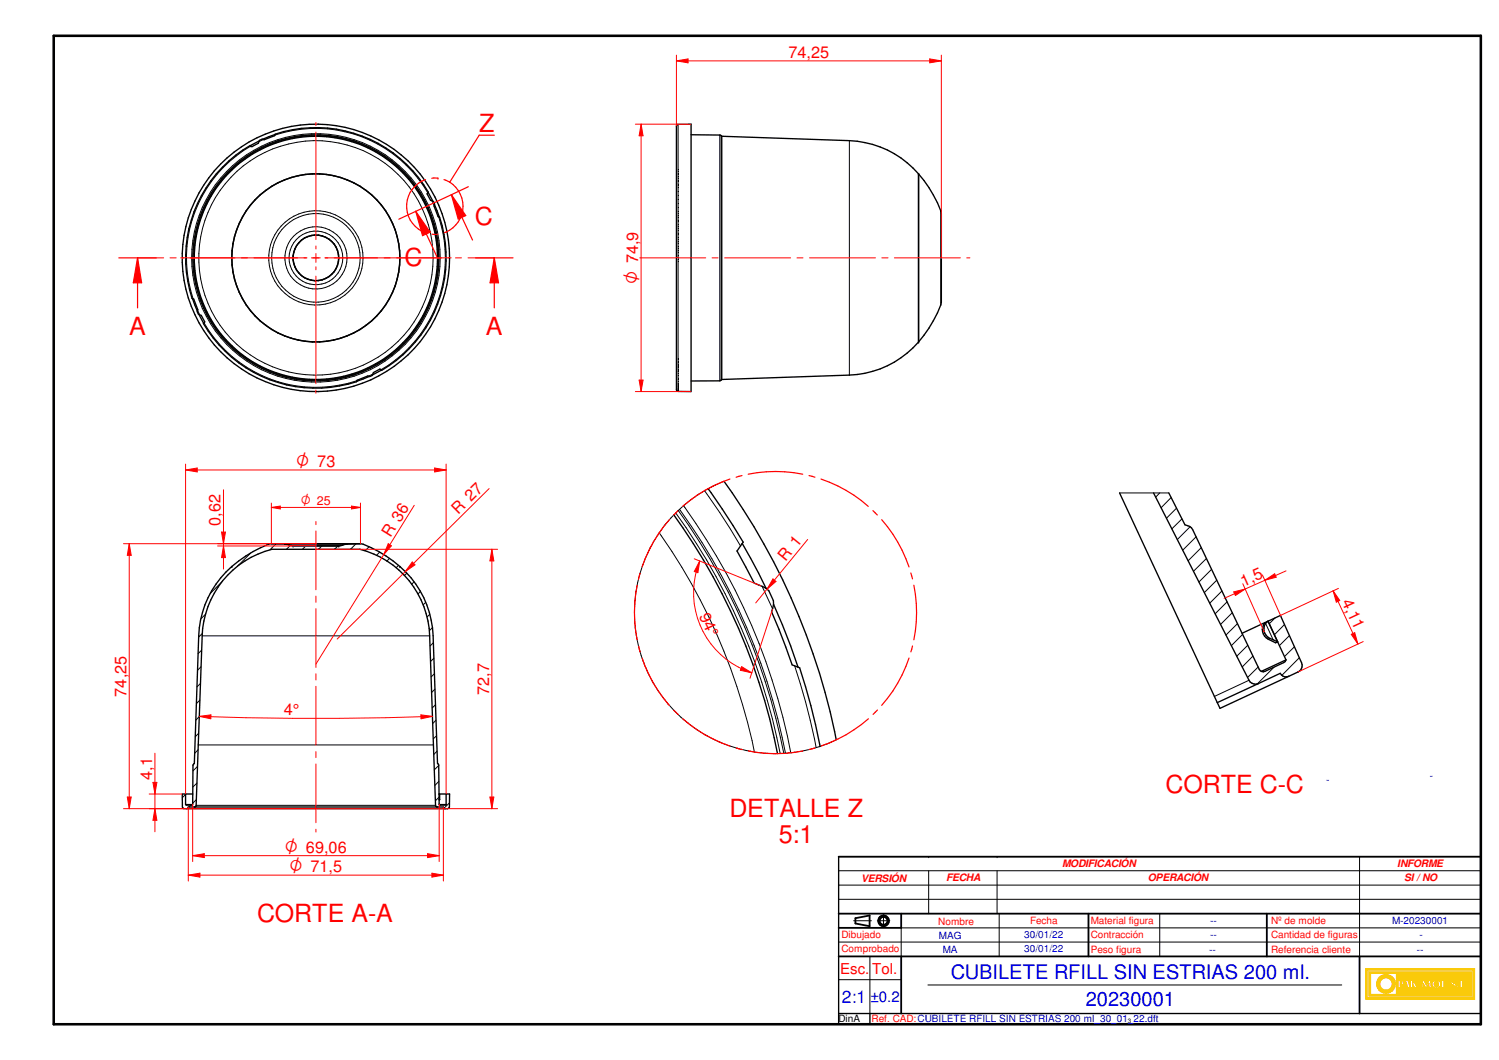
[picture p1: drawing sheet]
<svg xmlns="http://www.w3.org/2000/svg" width="420mm" height="297mm" viewBox="0 0 420 297" stroke-linecap="round" stroke-linejoin="round" font-family="sans-serif">
<path d="M15.1 10h400v277h-400z" fill="none" stroke="#000" stroke-width=".72"/>
<g fill="none" stroke="#000" stroke-width=".51">
<path d="M235.1 256h180M239.8 257.3v1.5M243.7 256.5v3M355.1 256v12M235.1 268h180M235.1 260h17.5M381.1 268v16"/>
<circle cx="247.7" cy="258" r="1.51"/>
<circle cx="247.7" cy="258.1" r="1.12"/>
</g>
<path d="M235.1 240.1v46.9h180v-46.9M235.1 284h180M243.8 284v3" fill="none" stroke="#000" stroke-width=".38"/>
<g fill="none" stroke="#000" stroke-width=".28">
<path d="M235.1 252h180M239.3 258h5M245.9 258h3.5M247.6 256.3v3.5M260.3 244v12M279.5 244v12M280.1 256v12M325.1 256v12M381.1 240.1v27.9M235.1 274.5h17.5M235.1 264h180M252.6 260v8"/>
<path d="M260.1 276h116"/>
</g>
<g fill="#faca0a">
<path d="M382.8 271.4v8.6h30.5v-8.6zM383.2 271.9h29.7v7.7h-29.7z" fill-rule="evenodd"/>
<path d="M383.7 272.3v6.8h28.7v-6.8zM408.2 276.5a.3 .3 0 0 1 .6 0 .3 .3 0 0 1-.6 0zM409.3 274.7h.6v1.9h.8v.2h-1.4zM411 276.4l.3-.1 .1 .4-.4 .1zM384.2 272.8h7.2v5.8h-7.2zM391.9 274.7h.9a.67 .67 0 0 1 .7 .9 .67 .67 0 0 1-1 .4v.8h-.6zM394.1 274.7h.5l.6 2.1h-.6l-.1-.4h-.6l-.2 .4h-.2zM395.3 274.7h.6v1l.8-1h.2l-.5 .7 .8 1.4h-.7l-.4-.9-.2 .9h-.6zM397.3 275.6h.7v.2h-.7zM398.8 274.7h.3l.7 1.4 .8-1.4h.3l.3 2.1h-.7v-1.3l-.7 1.3h-.2l-.7-1.2v1.2h-.5zM401.6 275.2a1.22 1.22 0 0 1 1.8-.3 1.22 1.22 0 0 1 0 1.8 1.22 1.22 0 0 1-1.8-.3l-.2-.4zM404.1 274.7h.6v1.9h.8v.2h-1.4zM406.7 275a.74 .74 0 0 1 .8-.3 .74 .74 0 0 1 .5 .6l-.2 .1a.37 .37 0 0 0-.3-.5 .37 .37 0 0 0-.4 .4l.3 .1a.73 .73 0 0 1 .7 .8 .73 .73 0 0 1-.8 .7 .73 .73 0 0 1-.7-.8h.3a.37 .37 0 0 0 .2 .5 .37 .37 0 0 0 .5-.3l-.2-.2a.75 .75 0 0 1-.7-1.1z" fill-rule="evenodd"/>
</g>
<g fill="none" stroke="#faca0a" stroke-width=".28">
<path d="M391.9 274.7h.9a.6 .6 0 0 1 .7 .5 .6 .6 0 0 1-.6 .7l-.4 .1v.8h-.6zM392.7 276h.1M394.1 274.7h.5l.6 2.1h-.6l-.1-.4h-.6l-.2 .4h-.2zM395.3 274.7h.6v1l.8-1h.2l-.5 .7 .8 1.4h-.7l-.4-.9-.2 .9h-.6zM398.8 274.7h.3l.7 1.4 .8-1.4h.3l.3 2.1h-.7v-1.3l-.7 1.3h-.2l-.7-1.2v1.2h-.5zM406.9 276.3h.1M406.9 276.2v-.1h-.3a.73 .73 0 0 0 .5 .7 .73 .73 0 0 0 .8-.2M406.9 276.3l.1 .3h.3M407.3 276.6h.1M407.4 274.7h.1M407.4 275.4l-.3-.1a.37 .37 0 0 1 .4-.4 .37 .37 0 0 1 .3 .5l.2-.1v-.2a.73 .73 0 0 0-.8-.4 .73 .73 0 0 0-.6 .6l.2 .5 .9 .6M407.4 275.5h.1"/>
<path d="M407.4 275.5a.72 .72 0 0 1 .6 .4 .72 .72 0 0 1-.1 .7M407.7 276.4h.1M407.7 276.4l-.4 .2M407.9 276.6h.1"/>
<circle cx="402.7" cy="275.8" r="1.17"/>
</g>
<path d="M386.4 274.1a2.68 2.68 0 0 1 2.9-.9 2.68 2.68 0 0 1 1.8 2.4h-.9a1.72 1.72 0 0 0-2.6-1.4 1.72 1.72 0 0 0 0 3 1.72 1.72 0 0 0 2.6-1.4h.9a2.66 2.66 0 0 1-3.5 2.4 2.66 2.66 0 0 1-1.2-4.1z" fill-rule="evenodd" fill="#faca0a"/>
<path d="M386.6 273.9a2.68 2.68 0 0 1 2.8-.7 2.68 2.68 0 0 1 1.7 2.4h-.9a1.74 1.74 0 0 0-2.6-1.4 1.74 1.74 0 0 0 0 3 1.74 1.74 0 0 0 2.6-1.4h.9a2.66 2.66 0 0 1-3.7 2.3 2.66 2.66 0 0 1-.8-4.2z" fill="none" stroke="#faca0a" stroke-width=".28"/>
<path d="M392.5 275a.41 .41 0 0 1 .4 .4 .41 .41 0 0 1-.4 .4z" fill-rule="evenodd" fill="#faca0a"/>
<path d="M392.5 275a.41 .41 0 0 1 .4 .4 .41 .41 0 0 1-.4 .4z" fill="none" stroke="#faca0a" stroke-width=".28"/>
<path d="M394.2 275.3l.2 .8h-.5z" fill="#faca0a"/>
<path d="M394.2 275.3l.2 .8h-.5z" fill="none" stroke="#faca0a" stroke-width=".28"/>
<path d="M402.2 275.2a.76 .76 0 0 1 1 .1 .76 .76 0 0 1-.2 1.1 .61 .61 0 0 1-.7 .2 .61 .61 0 0 1-.3-.8z" fill-rule="evenodd" fill="#faca0a"/>
<path d="M382.8 271.4h30.5v8.6h-30.5zM383.2 271.9h29.7v7.7h-29.7zM383.7 272.3h28.7v6.8h-28.7zM384.2 272.8h7.2v5.8h-7.2zM397.3 275.6h.7v.2h-.7zM402.3 275a.79 .79 0 0 1 .9 .8 .79 .79 0 0 1-.9 .8 1.04 1.04 0 0 1 0-1.6zM404.1 274.7h.6v1.9h.8v.2h-1.4zM408.3 276.4a.27 .27 0 0 1 .4 0 .27 .27 0 0 1-.2 .4zM409.3 274.7h.6v1.9h.8v.2h-1.4zM411 276.4l.3-.1 .1 .4-.4 .1z" fill="none" stroke="#faca0a" stroke-width=".28"/>
<path d="M235.1 240.1h180M239.8 258.8l3.9 .7M243.7 256.5l-3.9 .8M252.6 256v4M305.1 256v12M252.6 268v16" fill="none" stroke="#000" stroke-width=".51"/>
<g fill="none" stroke="#000" stroke-width=".28">
<path d="M73.8 39.1l-1.2 .6M77 37.8a36.2 36.2 0 0 1 42.9 16.3M190.1 34.9v74.6M201.7 37.8v68.9M202.1 38v68.5M238.1 39.4v65.7M70.3 40.9a36.3 36.3 0 0 0-16.2 42.9M121.1 56.3l.6 1.3M263.7 59.1v26.4M123 60.7a36.3 36.3 0 0 1-16.2 42.9M55.4 87l.6 1.2M57.2 90.5a36.2 36.2 0 0 0 42.9 16.2"/>
<path d="M104.5 104.9l-1.2 .5M190.1 109.6h.1M197.5 137.5a177.5 177.5 0 0 1 10.1 15.5M202.9 134.9a39.5 39.5 0 0 0-21.8 52.5 39.5 39.5 0 0 0 53.3 19.9M70.3 155l-3.8 3.7M76.1 152.4h24.9M77.3 152.4l-1.7 1.7M79.8 152.5h17.5M81 152.7h15.1M81.4 152.9l-1.1 1M85.7 153l-.9 .9M90.2 153l-.9 .9"/>
<path d="M94.7 153l-.9 .9M99.8 152.4l-1.6 1.5M103.5 153.2l-1.2 1.1M106.4 154.7l-.9 .9M109.2 156.5l-.8 .7M111.7 158.4l-.7 .7M184.8 149.3a162.8 162.8 0 0 1 26.6 61.4M189.4 143.7a171.5 171.5 0 0 1 29.3 67.5M190.1 143a171.9 171.9 0 0 1 29.6 68.1M190.4 142.7a172.2 172.2 0 0 1 29.8 68.4M191.6 141.7a174 174 0 0 1 30 69.2M56.7 178.2h63.7"/>
<path d="M56.7 177.5l-1 1M57.6 172.1l-1.3 1.3M62.2 163l-3.3 3.3M114 160.6l-.6 .7M116.1 163l-.7 .7M117.8 165.7l-.6 .8M119.3 168.8l-.7 .7M120.5 172.1l-.8 .8M121.2 175.9l-.9 .8M213.7 164.5l2.8 6.1M56 196.2l-.9 .9M56.2 191.5l-1 1"/>
<path d="M56.3 186.9l-.9 .9M56.5 182.2l-1 1M121.4 180.1l-.8 .9M121.6 184.4l-.9 1M121.7 188.8l-.8 .9M121.9 193.1l-.9 1M122.1 197.5l-1 .9M222.7 186.5a177.6 177.6 0 0 1 6.1 23M55.2 219.4l-1.2 1.2M55.4 214.8l-1.3 1.2M55.5 210.1l-.9 1M55.6 208.7h65.9"/>
<path d="M55.7 205.4l-1 1.1M55.9 200.8l-1 1M122.2 201.8l-.9 .9M122.4 206.2l-1 .9M122.5 210.5l-.9 .9M123 214.5l-1.3 1.2M123 218.9l-1.1 1.2M52 222.6l-.9 1M52.7 226.4l-.1 .2M53.5 225.6l-.6 .5M55 225.7h67.1M55.1 224.1l-1.1 1"/>
<path d="M123.1 223.4l-1.1 1M126 225l-1.6 1.5M235.1 248h180M235.1 244h180M235.1 240h180M260.3 240.1h.1M279.5 240.1h.1M243.8 268v16M252.6 260h162.5"/>
<circle cx="88.5" cy="72.3" r="34.4"/>
<circle cx="88.5" cy="72.3" r="12.4"/>
<circle cx="88.5" cy="72.3" r="13.2"/>
<circle cx="88.5" cy="72.3" r="34.3"/>
<circle cx="88.6" cy="72.3" r="32.8"/>
<circle cx="88.6" cy="72.3" r="7.5"/>
<circle cx="88.6" cy="72.3" r="8.7"/>
<circle cx="88.6" cy="72.3" r="34.8"/>
<circle cx="88.6" cy="72.3" r="34.5"/>
</g>
<g fill="none" stroke="#000" stroke-width=".38">
<path d="M72.7 39.5l-.3 .6-1.8 1-.4-.3M72.7 39.5l-2.5 1.3M73.6 39l-.9 .5M77.1 37.7l-3.5 1.3M77.1 37.7a36.1 36.1 0 0 1 42.9 16.2l-.3 .4 1 1.8 .7 .3M77.1 37.7l-.1 .3-3 1.2-.4-.2M189.6 35.1l.5-.3h3.6v74.9h-3.6l-.5-.3v-.2zM193.7 37.8h8l.6 .4M202.3 38.2v68.1M202.3 38.2l35.8 1.2a26.8 26.8 0 0 1 19.4 9.3M70.1 40.8a36.2 36.2 0 0 0-16.1 42.9M120 53.9l1.4 2.5"/>
<path d="M121.4 56.4l.4 .9M121.8 57.3l1.3 3.5M121.8 57.3l-.1 .4 1.1 3 .3 .1M257.5 48.7v47.1M257.5 48.7a32.5 32.5 0 0 1 6.4 11.1v25a33.1 33.1 0 0 1-6.4 11M123.1 60.8a36.1 36.1 0 0 1-16.2 42.9l-.4-.3-1.8 1-.3 .7M54 83.7l1.3 3.5M54 83.7l.3 .1 1.1 3-.1 .4M55.3 87.2l.4 .9M55.7 88.1l.7 .3 1 1.8-.3 .4M55.7 88.1l1.4 2.5M57.1 90.6l-.1 .1a36.3 36.3 0 0 0 43 16.1"/>
<path d="M257.5 95.8a27 27 0 0 1-19.4 9.3l-35.8 1.2M103.5 105.5l-3.5 1.3M103.5 105.5l-.4-.1-3 1.2-.1 .2M104.4 105.1l-.9 .4M106.9 103.7l-2.5 1.4M202.3 106.3l-.6 .4-8 .1M198.5 136.9l6.9 10.3 2.9 4.7-.3 .4M202.9 134.9a186.2 186.2 0 0 1 31.5 72.4M76.1 152.4h24.9M188.9 144.3a169.4 169.4 0 0 1 29 66.9M206.6 154.4l4.8 9 3.3 1.4M208 152.3l-1.4 2.1"/>
<path d="M208.1 152.3l4.5 8.3 2.1 4.2M214.7 164.8l.8 .8 1.3 2.7v1M216.8 169.3l4.8 11.7 2.1 5.9M216.8 169.4l-.5 2 2 5 3.7 9.9 2.1 .9a173.5 173.5 0 0 1 5.8 22M52 225.5h2M52 225.5h1.9M52 222.5v3M52.4 226.6l.4-.5h71.5l.4 .5M54 222.5h-2.9v3.6l.3 .4h74.3l.3-.4v-3.6h-2.9M54.5 226.1l.4-.2 .1-.2 1.7-47.5a25.8 25.8 0 0 1 19.5-24.3h24.7a25.8 25.8 0 0 1 19.5 24.3l1.7 47.5 .5 .4M123.1 224.1h.1M123.1 223.9l.1 .2"/>
<path d="M123.1 225.5h1.9M123.1 222.5h.1M123.2 222.5v1.6M125 225.5l-1.6 .1-.3-.3-.1-10.8-.4-.6-1.2-35.8a27.9 27.9 0 0 0-15.2-23.5l-2.2-1.1a9.8 9.8 0 0 0-8.5-.6l-13.3 .1-1.8-.4a9.6 9.6 0 0 0-7.3 .9 28.5 28.5 0 0 0-17.2 22.4l-1.4 38-.4 .6-.2 11M125 222.5v3"/>
<circle cx="88.5" cy="72.3" r="23.6"/>
<circle cx="88.5" cy="72.3" r="37.5"/>
<circle cx="88.5" cy="72.3" r="34.1"/>
<circle cx="88.5" cy="72.3" r="6.4"/>
</g>
<g fill="#000">
<circle cx="70.2" cy="40.8" r=".19"/>
<circle cx="257.5" cy="48.7" r=".19"/>
<circle cx="257.5" cy="95.8" r=".19"/>
<circle cx="65" cy="158.7" r=".19"/>
<circle cx="82.2" cy="153" r=".19"/>
<circle cx="94.9" cy="153" r=".19"/>
<circle cx="112.1" cy="158.7" r=".19"/>
</g>
<g fill="none" stroke="#f00" stroke-width=".28">
<path d="M88.6 34.3v.9M88.6 37v30.1M50.6 72.3h.9M53.3 72.3h30.1M85.2 72.3h.9M87.3 72.3h2.5M88.6 68.9v.9M88.6 71v2.5M88.6 74.8v.8M88.6 77.4v30.1M91 72.3h.9M93.7 72.3h30.1"/>
<path d="M125.6 72.3h.9M176.7 72.3h.8M179.3 72.3h18.5M199.6 72.3h1.7M203.1 72.3h18.5M223.4 72.3h1.7M226.9 72.3h18.5M247.2 72.3h1.7M250.7 72.3h18.5M271 72.3h.9M88.6 109.3v.9M41.8 226.6h46.8"/>
<path d="M41.8 222.5h9.3M43.4 226.6l.6 3.3h-1.1z"/>
</g>
<g fill="none" stroke="#f00" stroke-width=".34">
<path d="M204.6 134.2a39.5 39.5 0 0 0-13.3 7.7M208 133.3l-1.7 .4M209.7 132.9a38.7 38.7 0 0 1 15.3 0M226.8 133.3l1.6 .4M230.1 134.2a38.4 38.4 0 0 1 13.3 7.7M187.6 145.7a38.4 38.4 0 0 0-7.7 13.2M190 143.1l-1.2 1.3M244.7 143.1l1.2 1.2M247.1 145.6a39.5 39.5 0 0 1 7.7 13.3M178.6 164a38.7 38.7 0 0 0 0 15.3M179.4 160.6l-.4 1.7M255.3 160.6l.5 1.6"/>
<path d="M256.1 164a38.7 38.7 0 0 1 0 15.3M179 181.1l.4 1.6M180 184.4a38.5 38.5 0 0 0 7.6 13.3M188.8 199l1.3 1.2M245.9 199l-1.2 1.2M254.8 184.4a38.4 38.4 0 0 1-7.7 13.3M255.8 181l-.5 1.7M191.4 201.4a38.4 38.4 0 0 0 13.2 7.7M206.4 209.6l1.6 .5M209.8 210.4a38.7 38.7 0 0 0 15.2 0M228.5 209.6l-1.7 .4M243.4 201.4a38.5 38.5 0 0 1-13.2 7.6"/>
</g>
<path d="M43.4 226.6l.6 3.3h-1.1z" fill="#f00"/>
<path d="M42.9 219.2h1.1l-.6 3.3z" fill="none" stroke="#f00" stroke-width=".28"/>
<path d="M42.9 219.2h1.1l-.6 3.3z" fill="#f00"/>
<path d="M137.1 136.9l-42.6 42.2M88.6 146.1v.9M88.6 148.8v16.5M115.6 157.5l.7 .8-2.7 1.8zM88.6 167v1.8M88.6 170.6v16.4M88.6 188.8v1.7M88.6 192.3v16.5M43.4 211.1v22M88.6 210.6v1.7M88.6 214.1v16.4M88.6 232.4v.8" fill="none" stroke="#f00" stroke-width=".28"/>
<path d="M115.6 157.5l.7 .8-2.7 1.8z" fill="#f00"/>
<path d="M55.9 200.7l3.2-.4v1.1z" fill="none" stroke="#f00" stroke-width=".28"/>
<path d="M55.9 200.7l3.2-.4v1.1z" fill="#f00"/>
<path d="M118 200.3l3.2 .4-3.2 .7z" fill="none" stroke="#f00" stroke-width=".28"/>
<path d="M118 200.3l3.2 .4-3.2 .7z" fill="#f00"/>
<path d="M55.9 200.7a932.1 932.1 0 0 0 65.3 0M54 225.3v16.1M54 239.8l3.3-.6v1.1zM123.1 225.3v16.1" fill="none" stroke="#f00" stroke-width=".28"/>
<path d="M54 239.8l3.3-.6v1.1z" fill="#f00"/>
<path d="M119.8 239.2l3.3 .6-3.3 .5z" fill="none" stroke="#f00" stroke-width=".28"/>
<path d="M119.8 239.2l3.3 .6-3.3 .5z" fill="#f00"/>
<path d="M52 130v92.5M52 131.7l3.3-.6v1.1zM125 130v92.5M54 239.8h69.1" fill="none" stroke="#f00" stroke-width=".28"/>
<path d="M52 131.7l3.3-.6v1.1z" fill="#f00"/>
<path d="M121.8 131.1l3.2 .6-3.2 .5z" fill="none" stroke="#f00" stroke-width=".28"/>
<path d="M121.8 131.1l3.2 .6-3.2 .5z" fill="#f00"/>
<path d="M52 131.7h73M226.4 151.2l-14.6 17.8M216.7 162.2l.8 .7-2.5 2.2z" fill="none" stroke="#f00" stroke-width=".28"/>
<path d="M216.7 162.2l.8 .7-2.5 2.2z" fill="#f00"/>
<path d="M194.6 156.6l18.7 7.6M196.1 157.2l-.5 3.3-1-.4zM216.5 170.7l-6.3 19.4" fill="none" stroke="#f00" stroke-width=".28"/>
<path d="M196.1 157.2l-.5 3.3-1-.4z" fill="#f00"/>
<path d="M207.9 186.8l2.8 1.8-3.2-.8z" fill="none" stroke="#f00" stroke-width=".28"/>
<path d="M207.9 186.8l2.8 1.8-3.2-.8z" fill="#f00"/>
<path d="M196.1 157.2a23.6 23.6 0 0 0 14.6 31.4M348.3 163.6l6.1 13.5M353.9 161.1l5.2 11.7M354.5 162.6l2.8-1.8 .4 1z" fill="none" stroke="#f00" stroke-width=".28"/>
<g fill="none" stroke="#000" stroke-width=".28">
<path d="M313.8 138.1h13.8M325.1 138.1l-1.2 1.2M328.2 139.4l-2.8 2.9M329.8 142.4l-2.9 2.8M331.3 145.4l-2.8 2.8M333.6 147.6l-3.6 3.6M335.3 150.4l-3.8 3.8M336.7 153.5l-3.7 3.6M338.1 156.5l-3.6 3.6M339.6 159.6l-3.6 3.5M341.1 162.6l-3.5 3.5M342.5 165.6l-3.4 3.4"/>
<path d="M343.9 168.7l-3.3 3.3M345.4 171.7l-3.3 3.3M346.9 174.8l-3.3 3.2M348.3 177.8l-3.2 3.1M354.7 174.7l2.2 4.6M356 178.9l-.5 .2M357.4 173.1l-1.6 1.7M360 175l-2.8 2.9M361.4 178.1l-2.8 2.8M349.7 180.8l-3 3.1M350.1 190.6l-9.7 4.6M351.2 183.9l-3 3"/>
<path d="M352.7 186.9l-3 3M357.1 187l-4.7 4.6M362.8 181.2l-2.8 2.8M364.2 184.3l-4.9 4.9"/>
</g>
<g fill="none" stroke="#000" stroke-width=".38">
<path d="M313.8 138.1l27.4 58.8M323.3 138.1l26.8 52.5a2.07 2.07 0 0 0 2.6 1M327.6 138.1l4.5 9a2.64 2.64 0 0 1 2.2 1.3l18.7 39.2a1.23 1.23 0 0 0 1.6 .5l5.2-2.4 .7-.8M354.6 174.5a2.98 2.98 0 0 0 .9 4.6l2 1 .6-.2M354.6 174.5l-6.5 3M355.1 174.2a2.99 2.99 0 0 0-.7 3.1 2.99 2.99 0 0 0 2.5 2l1.2 .6M355.1 174.2l-.5 .3M355.4 174.1l3.5-1.6 5.9 13.2a1.97 1.97 0 0 1-1 2.6l-21.8 10.2-.8-1.6M355.4 174.1l2.7 5.8M355.4 174.1l-.3 .1M355.4 174.1l5.1 10.8M352.7 191.6l-11.5 5.3"/>
<path d="M360.5 184.9l-6.9 3.2M361.2 189.5a1.81 1.81 0 0 1-2.4-.8l-6.1 2.9"/>
</g>
<circle cx="355.4" cy="174.1" r=".19" fill="#000"/>
<path d="M354.5 162.6l2.8-1.8 .4 1z" fill="#f00"/>
<path d="M345.8 165.9l3.2-.8-2.7 1.8z" fill="none" stroke="#f00" stroke-width=".28"/>
<path d="M345.8 165.9l3.2-.8-2.7 1.8z" fill="#f00"/>
<path d="M360.5 160l-17.4 7.7M52.8 226.1v20.8M124.3 226.1v20.8M52.8 245.2l3.2-.5v1.1z" fill="none" stroke="#f00" stroke-width=".28"/>
<path d="M52.8 245.2l3.2-.5v1.1z" fill="#f00"/>
<path d="M121.1 244.7l3.2 .5-3.2 .6z" fill="none" stroke="#f00" stroke-width=".28"/>
<path d="M121.1 244.7l3.2 .5-3.2 .6z" fill="#f00"/>
<path d="M88.6 153.9h50.9M88.6 226.6h50.9M137.3 223.4h1.1l-.5 3.2zM52.8 245.2h71.5" fill="none" stroke="#f00" stroke-width=".28"/>
<path d="M137.3 223.4h1.1l-.5 3.2z" fill="#f00"/>
<path d="M137.9 153.9l.5 3.3h-1.1z" fill="none" stroke="#f00" stroke-width=".28"/>
<path d="M137.9 153.9l.5 3.3h-1.1z" fill="#f00"/>
<path d="M38.6 72.3h7.3M47.7 72.3h1.7M51.2 72.3h14.7M67.7 72.3h1.7M71.2 72.3h14.7M87.7 72.3h1.7M91.2 72.3h14.7M107.7 72.3h1.7M111.2 72.3h14.7M127.7 72.3h1.7M131.2 72.3h7.3M137.9 153.9v72.7" fill="none" stroke="#f00" stroke-width=".28"/>
<path d="M43.8 72.3h-5.2v14M133.3 72.3h5.2" fill="none" stroke="#f00" stroke-width=".34"/>
<path d="M38.6 72.3l1.1 6.9h-2.3z" fill="#f00"/>
<path d="M38.6 72.3l1.1 6.9h-2.3zM138.5 72.3v14" fill="none" stroke="#f00" stroke-width=".34"/>
<path d="M138.5 72.3l1.2 6.9h-2.3z" fill="#f00"/>
<path d="M119.3 50.3a7.9 7.9 0 0 0-5.3 7.5 7.9 7.9 0 0 0 5.3 7.4M122.8 49.9l-1.8 .1M129.8 57.8a7.9 7.9 0 0 1-5.3 7.4M33.3 72.3h5.3M121.1 65.6h1.7M138.5 72.3l1.2 6.9h-2.3zM138.5 72.3h5.3" fill="none" stroke="#f00" stroke-width=".34"/>
<circle cx="122.8" cy="49.9" r=".17" fill="#f00"/>
<path d="M138.5 37.9h-4.2l-8.2 13.2M124.4 50.3a7.8 7.8 0 0 1 5.4 7.5M126.5 54.6l-10 4.6 6 12.7" fill="none" stroke="#f00" stroke-width=".34"/>
<path d="M116.5 59.2l4.1 5.9-2.2 .9z" fill="#f00"/>
<path d="M116.5 59.2l4.1 5.9-2.2 .9zM126.5 54.6l5.9 12.7" fill="none" stroke="#f00" stroke-width=".34"/>
<path d="M126.5 54.6l4 5.8-2.1 1z" fill="#f00"/>
<path d="M116.5 59.2l-4.7 2.2M126.5 54.6l4 5.8-2.1 1zM131.3 52.3l-4.8 2.3" fill="none" stroke="#f00" stroke-width=".34"/>
<path d="M34.6 152.4h54M34.6 226.6h54M35.7 223.4h1.1l-.6 3.2z" fill="none" stroke="#f00" stroke-width=".28"/>
<path d="M35.7 223.4h1.1l-.6 3.2z" fill="#f00"/>
<path d="M36.2 152.4l.6 3.2h-1.1z" fill="none" stroke="#f00" stroke-width=".28"/>
<path d="M36.2 152.4l.6 3.2h-1.1z" fill="#f00"/>
<path d="M36.2 152.4v74.2M61 152.4h27.6M61 153h27.6M62.1 149.1h1.1l-.6 3.3z" fill="none" stroke="#f00" stroke-width=".28"/>
<path d="M62.1 149.1h1.1l-.6 3.3z" fill="#f00"/>
<path d="M62.6 153l.6 3.3h-1.1z" fill="none" stroke="#f00" stroke-width=".28"/>
<path d="M62.6 153l.6 3.3h-1.1z" fill="#f00"/>
<path d="M62.6 137.2v22.3M76.1 141v11.4M76.1 142.2l2.5-.4v.8zM101 141v11.4" fill="none" stroke="#f00" stroke-width=".28"/>
<path d="M76.1 142.2l2.5-.4v.8z" fill="#f00"/>
<path d="M98.5 141.8l2.5 .4-2.5 .4z" fill="none" stroke="#f00" stroke-width=".28"/>
<path d="M98.5 141.8l2.5 .4-2.5 .4z" fill="#f00"/>
<path d="M76.1 142.2h24.9M108.8 152.4l.9 .6-2.1 2.4zM116.1 141.6l-27.5 44.5" fill="none" stroke="#f00" stroke-width=".28"/>
<path d="M108.8 152.4l.9 .6-2.1 2.4z" fill="#f00"/>
<path d="M189.6 15.5v19.8M260.6 16.5l3.3 .6-3.3 .5zM263.9 15.5v56.8" fill="none" stroke="#f00" stroke-width=".28"/>
<path d="M260.6 16.5l3.3 .6-3.3 .5z" fill="#f00"/>
<path d="M189.6 17.1l3.3-.6v1.1z" fill="none" stroke="#f00" stroke-width=".28"/>
<path d="M189.6 17.1l3.3-.6v1.1z" fill="#f00"/>
<path d="M189.6 17.1h74.3M178.1 34.8h15.6M178.1 109.7h15.6M179.1 106.5h1.1l-.5 3.2z" fill="none" stroke="#f00" stroke-width=".28"/>
<path d="M179.1 106.5h1.1l-.5 3.2z" fill="#f00"/>
<path d="M179.7 34.8l.5 3.3h-1.1z" fill="none" stroke="#f00" stroke-width=".28"/>
<path d="M179.7 34.8l.5 3.3h-1.1z" fill="#f00"/>
<path d="M179.7 34.8v74.9M373.7 165.6l1.8 2.7-.9 .4zM375.1 164.9l-16.2 7.6M382.1 179.8l-18.3 8.5" fill="none" stroke="#f00" stroke-width=".28"/>
<path d="M373.7 165.6l1.8 2.7-.9 .4z" fill="#f00"/>
<path d="M378.7 177.8l1-.5 .9 3.2z" fill="none" stroke="#f00" stroke-width=".28"/>
<path d="M378.7 177.8l1-.5 .9 3.2z" fill="#f00"/>
<path d="M373.7 165.6l6.9 14.9" fill="none" stroke="#f00" stroke-width=".28"/>
<g font-size="7" fill="#f00">
<text x="134.3" y="37">Z</text>
<text x="133.1" y="63">C</text>
<text x="113.4" y="74.5">C</text>
<text x="36.2" y="93.8">A</text>
<text x="136.2" y="93.8">A</text>
<text x="326.7" y="222.3">CORTE C-C</text>
<text x="204.5" y="228.9">DETALLE Z</text>
<text x="218.3" y="236.3">5:1</text>
<text x="72.1" y="258.5">CORTE A-A</text>
</g>
<g font-size="5.6" fill="#00f">
<text x="266.5" y="274.4">CUBILETE RFILL SIN ESTRIAS 200 ml.</text>
<text x="304.3" y="282">20230001</text>
</g>
<g font-size="5" fill="#f00">
<text x="178.9" y="79.7" transform="rotate(-90 178.9 79.7)">O 74,9</text>
<text x="83" y="130.9">O 73</text>
<text x="79.9" y="239">O 69,06</text>
<text x="81.1" y="244.4">O 71,5</text>
</g>
<text font-size="4.9" fill="#00f" x="236" y="281">2:1</text>
<g font-size="4.5" fill="#f00">
<text x="221" y="16.3">74,25</text>
<text x="61.8" y="147.3" transform="rotate(-90 61.8 147.3)">0,62</text>
<text x="128.4" y="144.4" transform="rotate(-45 128.4 144.4)">R 27</text>
<text x="109.4" y="150.9" transform="rotate(-58 109.4 150.9)">R 36</text>
<text x="220.2" y="157.5" transform="rotate(-51 220.2 157.5)">R 1</text>
<text x="348.5" y="164.4" transform="rotate(-24 348.5 164.4)">1,5</text>
<text x="195.9" y="172.6" transform="rotate(65 195.9 172.6)">94°</text>
<text x="376" y="168.7" transform="rotate(65 376 168.7)">4,11</text>
<text x="35.4" y="195.2" transform="rotate(-90 35.4 195.2)">74,25</text>
<text x="137.1" y="194.7" transform="rotate(-90 137.1 194.7)">72,7</text>
<text x="79.5" y="200.5">4°</text>
<text x="42.6" y="218.6" transform="rotate(-90 42.6 218.6)">4,1</text>
</g>
<g font-size="4.2" fill="#f00">
<text x="235.5" y="272.9">Esc.</text>
<text x="244.5" y="272.9">Tol.</text>
</g>
<text font-size="4.2" fill="#00f" x="244" y="280.8">±0.2</text>
<text font-size="3.9" fill="#f00" x="84.3" y="141.6">O 25</text>
<g font-size="2.9" fill="#f00">
<text x="297.7" y="243">MODIFICACIÓN</text>
<text x="391.7" y="243.1">INFORME</text>
<text x="241.4" y="247.1">VERSIÓN</text>
<text x="265.2" y="247">FECHA</text>
<text x="321.8" y="247">OPERACIÓN</text>
<text x="393.6" y="247">SI / NO</text>
</g>
<g font-size="2.8" fill="#00f">
<text x="371.7" y="219.5">-</text>
<text x="400.8" y="218.3">-</text>
<text x="263.2" y="263">MAG</text>
<text x="287.1" y="262.9">30/01/22</text>
<text x="339.2" y="259">--</text>
<text x="339.2" y="263">--</text>
<text x="390.2" y="259">M-20230001</text>
<text x="397.8" y="262.9">-</text>
<text x="264.2" y="267">MA</text>
<text x="287.1" y="266.9">30/01/22</text>
<text x="339" y="267">--</text>
<text x="397.2" y="267.1">--</text>
</g>
<g font-size="2.8" fill="#f00">
<text x="235.9" y="262.9">Dibujado</text>
<text x="263" y="259.1">Nombre</text>
<text x="288.7" y="258.8">Fecha</text>
<text x="305.7" y="258.9">Material figura</text>
<text x="305.7" y="262.8">Contracción</text>
<text x="356.3" y="259">Nº de molde</text>
<text x="356.3" y="262.9">Cantidad de figuras</text>
<text x="235.9" y="266.9">Comprobado</text>
<text x="305.7" y="267">Peso figura</text>
<text x="356.3" y="267">Referencia cliente</text>
<text x="244.3" y="286.4">Ref. CAD:CUBILETE RFILL SIN ESTRIAS 200 ml_30_01_22.dft</text>
</g>
<text font-size="2.8" x="235" y="286.5">DinA</text>
<text font-size="1.7" x="316.1" y="286.8">3</text>
</svg>
